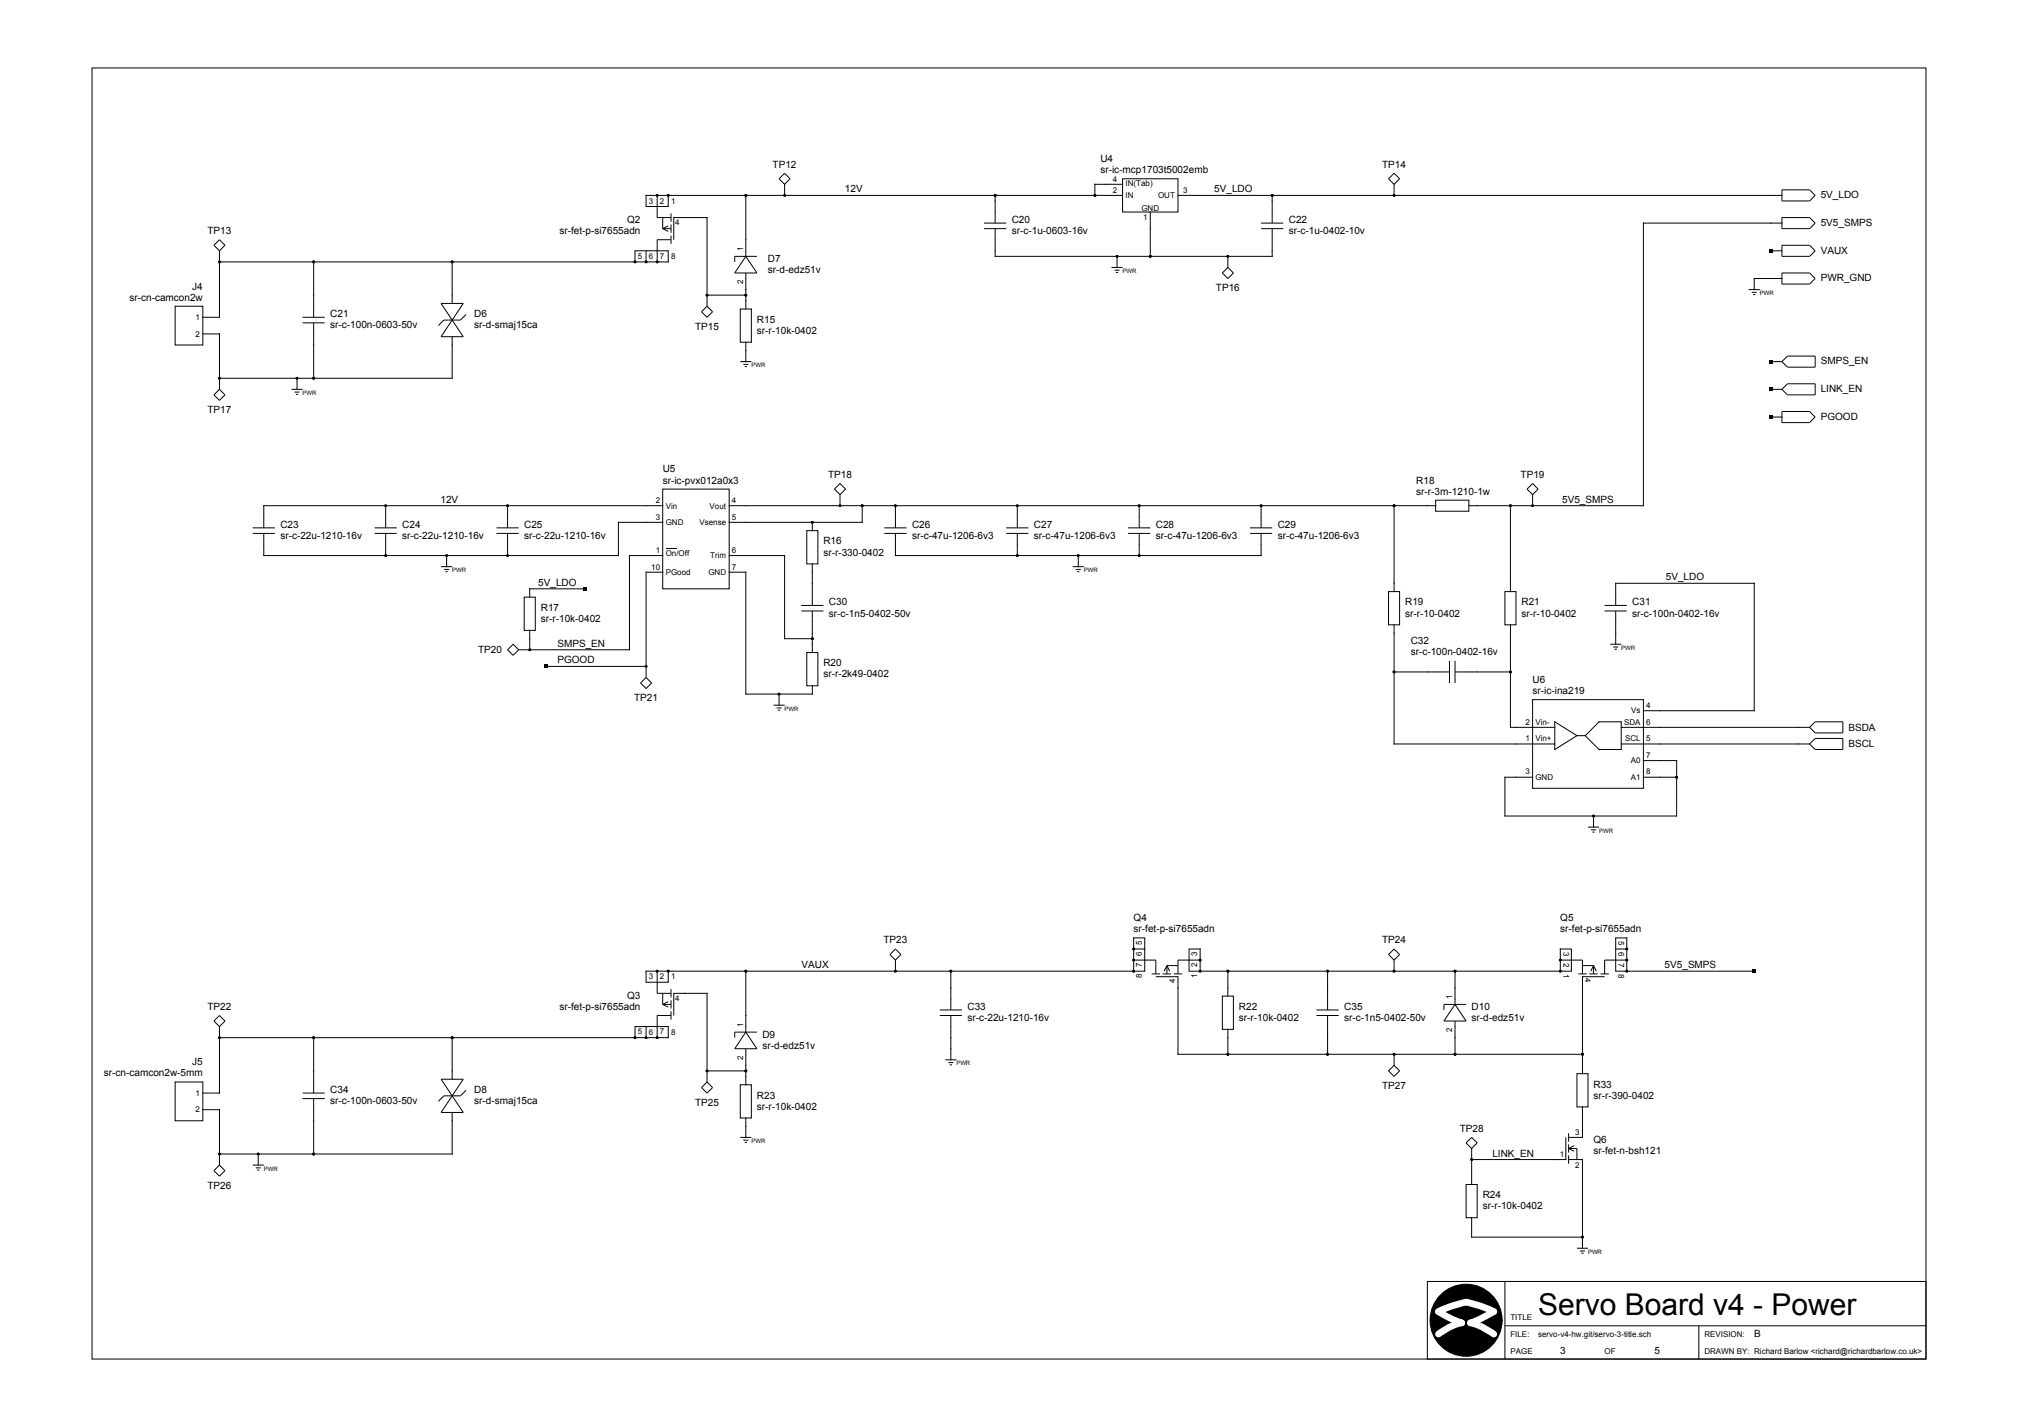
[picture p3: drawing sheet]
<svg xmlns="http://www.w3.org/2000/svg" width="297mm" height="210mm" viewBox="0 0 297 210" stroke-linecap="round" stroke-linejoin="round" font-family="sans-serif">
<g fill="none" stroke="#000" stroke-width=".15">
<path d="M13.5 10h270v190h-270zM31.5 36.1l.8-.8 .8 .8-.8 .8zM32.3 36.9v9.8h-2.4M32.3 38.5h66v-1.6h-4.8v1.6M46.2 38.5v8.2M66.5 38.5v6.2M95.1 36.9v1.6M96.7 28.8v3.2h2.1M97.5 33.6h1.3M97.5 33.6l.8 .5M97.5 32v1.6M98.3 28.8v1.6h-3.2v-1.6h70.1"/>
<path d="M98.3 33.2l-.8 .4M98.8 35.3h-2.1v3.2M98.8 31.4v1.2M98.8 33v1.3M98.8 34.7v1.2M99.2 35.3v-3.3h4.9v13.1M109.8 28.8v8.9M109.8 37.7l1.6 2.5h-3.3zM111.4 37.7h-3.3v.8M114.7 26.3l.8-.8 .8 .8-.8 .8zM115.5 27.1v1.7M144.8 32.8h3.3"/>
<path d="M144.8 33.6h3.3M146.5 28.8v4M146.5 33.6v4.1h40.7v-4.1M163.6 39.4h1.6M164 39.8h.8M164.4 37.7v1.7M165.2 26.3h8.2v4.9h-8.2zM165.2 27.1h-4.1v1.7M169.3 31.2v6.5M173.4 28.8h88.9M180.7 37.7v1.7M185.6 32.8h3.3"/>
<path d="M185.6 33.6h3.3M187.2 28.8v4M205.2 27.1v1.7M205.2 25.5l.8 .8-.8 .8-.8-.8zM260.6 36.9h1.7M262.3 32.8h-20.4v41.6h-25.7M262.3 32h4l.8 .8-.8 .8h-4zM262.3 36.1h4l.8 .8-.8 .8h-4zM262.3 27.9h4l.8 .9-.8 .8h-4zM25.8 45.1h4.1v5.7h-4.1zM29.9 49.1h2.4v8.2M32.3 57.3l.8 .8-.8 .8-.8-.8z"/>
<path d="M42.9 57.3h1.6M43.3 57.7h.8M43.6 58h.3M43.7 55.7v1.6M44.5 46.7h3.3M44.5 47.5h3.3M46.2 47.5v8.2M64.9 44.7h3.3l-3.3 4.8h3.3zM66.5 49.5v6.2h-34.2M68.6 46.3l-.8 .8h-2.5l-.8 .8M104.1 43.4h5.7M104.1 45.1l.8 .8-.8 .8-.9-.8z"/>
<path d="M109 53.2h1.6M109 45.5h1.6v4.9h-1.6zM109.4 53.6h.7M109.6 54h.3M109.8 40.2v5.3M109.8 50.4v2.8M164.2 40.1h.4M179.9 40.2l.8-.8 .8 .8-.8 .8zM257.4 42.6h1.6M257.8 43h.7M258 43.4h.3M260.6 57.3h1.7"/>
<path d="M260.6 53.2h1.7M262.3 41h-4.1v1.6M262.3 40.2h4l.8 .8-.8 .8h-4zM262.3 53.2l.8-.8h4v1.6h-4zM263.1 56.5h4v1.6h-4l-.8-.8zM37.2 77.7h3.3M37.2 78.5h3.3M55.1 77.7h3.3M55.1 78.5h3.3M56.8 74.4v3.3M56.8 78.5v3.3M73.1 77.7h3.2"/>
<path d="M73.1 78.5h3.2M74.7 74.4v3.3M74.7 78.5v3.3M97.5 72h9.8v14.7h-9.8zM97.5 74.4h-58.7v3.3M97.5 76.9h-6.5v4.9h-52.2v-3.3M107.3 74.4h104M118.7 78.1h1.7v4.9h-1.7zM119.6 76.9v1.2M122.8 72l.8-.8 .8 .8-.8 .8zM123.6 72.8v1.6M126.9 74.4v2.5h-19.6"/>
<path d="M130.2 77.7h3.2M130.2 78.5h3.2M131.8 78.5v3.3h53.8v-3.3M131.8 74.4v3.3M148.1 77.7h3.3M148.1 78.5h3.3M149.7 74.4v3.3M149.7 78.5v3.3M166 77.7h3.3M166 78.5h3.3M167.7 74.4v3.3M167.7 78.5v3.3"/>
<path d="M184 77.7h3.2M184 78.5h3.2M185.6 74.4v3.3M205.2 74.4v12.7M211.3 73.6h4.9v1.6h-4.9zM222.3 74.4v12.7M224.7 72l.9-.8 .8 .8-.8 .8zM225.6 72.8v1.6M260.6 61.4h1.7M262.3 60.6h4l.8 .8-.8 .8h-4zM64.9 83.4h1.6M65.4 83.8h.7"/>
<path d="M65.6 84.1h.3M65.7 81.8v1.6M75.5 94.8l.8 .8-.8 .8-.8-.8zM77.1 87.9h1.7v4.9h-1.7zM78 92.8v2.8M80.4 98.1h14.7M86.1 86.7h-8.1v1.2M95.1 99.7l.8 .8-.8 .8-.8-.8zM97.5 81.8h-4.9v13.8h-16.3M97.5 84.2h-2.4v15.5M107.3 81.8h8.2v12.2h4.1M107.3 84.2h2.5v17.9h9.8v-1.2"/>
<path d="M117.9 89.1h3.3M117.9 89.9h3.3M118.7 96h1.7v4.9h-1.7zM119.6 83v6.1M119.6 89.9v6.1M157.9 83.4h1.6M158.3 83.8h.8M158.5 84.1h.4M158.7 81.8v1.6M204.4 87.1h1.6v4.9h-1.6zM205.2 92v17.5h23.6M205.2 98.9h8.1"/>
<path d="M213.3 97.3v3.2M214.1 98.9h8.2M214.1 97.3v3.2M221.5 87.1h1.6v4.9h-1.6zM222.3 92v15h6.5M236.2 89.1h3.2M236.2 89.9h3.2M237 94.8h1.6M237.4 95.2h.8M237.6 95.5h.4M237.8 89.1v-3.3h20.4v18.8h-16.3M237.8 89.9v4.9"/>
<path d="M113.8 103.8h1.7M114.3 104.2h.7M114.5 104.5h.3M114.7 102.1v1.7M225.6 103h16.3v13h-16.3zM228.8 106.2l3.3 2.1-3.3 2zM232.1 108.3h1.2M235.3 106.2h3.3v4.1h-3.3l-2-2zM238.6 109.5h27.7M238.6 107h27.7M241.9 111.9h4.9v8.2h-25.3v-5.7h4.1M241.9 114.4h4.9"/>
<path d="M266.3 109.5l.8-.8h4.1v1.6h-4.1zM266.3 107l.8-.8h4.1v1.7h-4.1zM166.8 139.7h1.7M233.7 121.7h1.6M234.2 122.1h.7M234.4 122.5h.3M234.5 120.1v1.6M237.8 139.7h1.6M25.8 159.2h4.1v5.7h-4.1zM31.5 150.3l.8-.9 .8 .9-.8 .8zM32.3 151.1v9.8h-2.4M32.3 152.7h66v-1.6h-4.8v1.6"/>
<path d="M46.2 152.7v8.2M64.9 158.8h3.3l-3.3 4.9h3.3zM66.5 152.7v6.1M95.1 151.1v1.6M96.7 142.9v3.3h2.1M97.5 146.2v1.6M97.5 147.8l.8 .4M97.5 147.8h1.3M98.3 142.9v1.6h-3.2v-1.6h73.4v-4.9h-1.7v4.9M98.3 147.4l-.8 .4M98.8 145.6v1.2M98.8 147.2v1.2"/>
<path d="M98.8 148.8v1.3M98.8 149.4h-2.1v3.3M99.2 149.4v-3.2h4.9v13M104.1 157.6h5.7M109 159.6h1.6v4.9h-1.6zM109.8 142.9v9M109.8 154.3v5.3M109.8 151.9l1.6 2.4h-3.3zM111.4 151.9h-3.3v.8M131 140.5l.8-.8 .8 .8-.8 .8zM131.8 141.3v1.6M138.3 149.4h3.3"/>
<path d="M138.3 148.6h3.3M139.1 156h1.7M139.6 156.4h.7M139.8 156.7h.3M139.9 142.9v5.7M139.9 149.4v6.6M166.8 141.3h3.3v2M169.5 143.3h1.2M170.1 143.7h3.3v11.5h59.5M171.1 143.3h1.3M171.7 142.1l-.4 .8M171.7 142.1l.4 .8"/>
<path d="M171.7 142.1v1.2M171.7 142.1h1.7M172.8 143.3h1.2M176.6 142.9v-3.2h-1.6v3.2h56.3v-3.2h-1.7v3.2M176.6 141.3h-3.2v2M179.9 146.6h1.6v4.9h-1.6zM180.7 142.9v3.7M180.7 151.5v3.7M193.8 149.4h3.2M193.8 148.6h3.2M195.4 142.9v5.7M195.4 149.4v5.8"/>
<path d="M204.4 140.5l.8-.8 .8 .8-.8 .8zM205.2 141.3v1.6M205.2 155.2v1.6M205.2 156.8l.8 .8-.8 .8-.8-.8zM214.1 142.9v4.9M214.1 150.3v4.9M214.1 147.8l1.7 2.5h-3.3zM215.8 147.8h-3.3v.8M229.6 141.3h3.3v2M232.1 158h1.6v4.9h-1.6zM232.3 143.3h1.2M232.9 142.1h1.6"/>
<path d="M233.9 143.3h1.2M234.5 142.1v1.2M234.5 142.1l.4 .8M234.5 142.1l-.4 .8M235.5 143.3h1.3M236.2 143.7h-3.3v14.3M239.4 142.9v-4.9h-1.6v4.9h20.4M239.4 141.3h-3.2v2M29.9 163.3h2.4v8.2M31.5 172.3l.8-.8 .8 .8-.8 .8zM37.2 171.5h1.6M37.6 171.9h.8"/>
<path d="M37.8 172.2h.4M38 169.8v1.7M44.5 160.9h3.3M44.5 161.7h3.3M46.2 161.7v8.1M66.5 163.7v6.1h-34.2M68.6 160.5l-.8 .8h-2.5l-.8 .8M103.2 160l.9-.8 .8 .8-.8 .9zM109 167.4h1.6M109.4 167.8h.7M109.6 168.1h.3M109.8 164.5v2.9"/>
<path d="M215.8 174.3h1.6v4.9h-1.6zM216.6 169v5.3M216.6 179.2v2.9h16.3M216.6 167.4l.8 .8-.8 .8-.8-.8zM230.5 167.4v3.2h-13.9M230.9 170.6h2v13.1M230.9 169l.8 .4M230.9 166.8v1.2M230.9 168.4v1.2M230.9 170v1.3M230.9 169h1.2v1.6M231.7 168.6l-.8 .4"/>
<path d="M232.9 162.9v4.5h-2M210.1 188.6h73.4v11.4h-73.4zM221.5 195.1h62M221.5 188.6v11.4M232.1 183.7h1.6M232.5 184.1h.8M232.7 184.4h.4M250 195.1v4.9"/>
</g>
<circle cx="215.8" cy="194.3" r="5.3" fill="#000" stroke="#000" stroke-width=".15"/>
<path d="M211.7 196.3l.5-.3a8 8 0 0 1 2.9-1.3l-1.7-.7-1.7-1a13.2 13.2 0 0 1 4.2-1.4l2.4 .7 1.6 .7-2.3 1.2-1.2 .5a10.3 10.3 0 0 1 3.5 1.6" fill="none" stroke="#fff" stroke-width=".98"/>
<g fill="#000">
<path d="M32.2 38.4h.2l.1 .1-.1 .2h-.2l-.1-.2zM46.1 38.4h.2l.1 .1-.1 .2h-.2l-.1-.2zM66.4 38.4h.2l.2 .1-.2 .2h-.2l-.1-.2zM93.4 38.4h.2l.1 .1-.1 .2h-.2l-.1-.2zM95 38.4h.2l.1 .1-.1 .2h-.2l-.1-.2zM96.6 28.6h.2l.1 .2-.1 .1h-.2l-.1-.1zM96.6 38.4h.2l.1 .1-.1 .2h-.2l-.1-.2zM98.3 28.6h.1l.2 .2-.2 .1h-.1l-.2-.1zM109.7 28.6h.2l.1 .2-.1 .1h-.2l-.1-.1zM115.4 28.6h.2l.1 .2-.1 .1h-.2l-.1-.1zM146.4 28.6h.2l.1 .2-.1 .1h-.2l-.1-.1zM161 28.6h.2l.1 .2-.1 .1h-.2l-.1-.1z"/>
<path d="M164.3 37.5h.2l.1 .2-.1 .2h-.2l-.1-.2zM169.2 37.5h.2l.1 .2-.1 .2h-.2l-.1-.2zM180.6 37.5h.2l.1 .2-.1 .2h-.2l-.1-.2zM187.1 28.6h.2l.1 .2-.1 .1h-.2l-.1-.1zM205.1 28.6h.2l.1 .2-.1 .1h-.2l-.1-.1zM260.4 36.7h.5v.5h-.5zM32.2 55.5h.2l.1 .2-.1 .1h-.2l-.1-.1zM43.6 55.5h.2l.1 .2-.1 .1h-.2l-.1-.1zM46.1 55.5h.2l.1 .2-.1 .1h-.2l-.1-.1zM104 43.3h.2l.1 .1-.1 .2h-.2l-.1-.2zM109.7 43.3h.2l.1 .1-.1 .2h-.2l-.1-.2zM260.4 53h.5v.5h-.5z"/>
<path d="M260.4 57.1h.5v.4h-.5zM56.7 74.2h.2l.1 .2-.1 .2h-.2l-.1-.2zM74.6 74.2h.2l.1 .2-.1 .2h-.2l-.1-.2zM119.5 76.7h.1l.2 .2-.2 .1h-.1l-.2-.1zM123.5 74.2h.2l.1 .2-.1 .2h-.2l-.1-.2zM126.8 74.2h.2l.1 .2-.1 .2h-.2l-.1-.2zM131.7 74.2h.2l.1 .2-.1 .2h-.2l-.1-.2zM149.6 74.2h.2l.1 .2-.1 .2h-.2l-.1-.2zM167.6 74.2h.2l.1 .2-.1 .2h-.2l-.1-.2zM185.5 74.2h.2l.1 .2-.1 .2h-.2l-.1-.2zM205.1 74.2h.2l.1 .2-.1 .2h-.2l-.1-.2zM222.2 74.2h.2l.1 .2-.1 .2h-.2l-.1-.2z"/>
<path d="M225.5 74.2h.2l.1 .2-.1 .2h-.2l-.1-.2zM260.4 61.1h.5v.5h-.5zM56.7 81.6h.2l.1 .2-.1 .1h-.2l-.1-.1zM65.6 81.6h.2l.1 .2-.1 .1h-.2l-.1-.1zM74.6 81.6h.2l.1 .2-.1 .1h-.2l-.1-.1zM77.9 95.4h.2l.1 .2-.1 .2h-.2l-.1-.2zM80.2 97.8h.5v.5h-.5zM85.9 86.4h.5v.5h-.5zM95 97.9h.2l.1 .2-.1 .1h-.2l-.1-.1zM98 80.7h1.6v.1h-1.6zM119.5 93.8h.1l.2 .2-.2 .2h-.1l-.2-.2zM149.6 81.6h.2l.1 .2-.1 .1h-.2l-.1-.1z"/>
<path d="M158.6 81.6h.2l.1 .2-.1 .1h-.2l-.1-.1zM167.6 81.6h.2l.1 .2-.1 .1h-.2l-.1-.1zM205.1 98.7h.2l.1 .2-.1 .2h-.2l-.1-.2zM222.2 98.7h.2l.1 .2-.1 .2h-.2l-.1-.2zM114.6 102h.2l.1 .1-.1 .2h-.2l-.1-.2zM246.7 114.2h.2l.1 .2-.1 .2h-.2l-.1-.2zM166.7 139.5h.2l.2 .2-.2 .1h-.2l-.1-.1zM234.4 119.9h.2l.1 .2-.1 .2h-.2l-.1-.2zM239.3 139.5h.2l.1 .2-.1 .1h-.2l-.1-.1zM32.2 152.5h.2l.1 .2-.1 .2h-.2l-.1-.2zM46.1 152.5h.2l.1 .2-.1 .2h-.2l-.1-.2zM66.4 152.5h.2l.2 .2-.2 .2h-.2l-.1-.2z"/>
<path d="M93.4 152.5h.2l.1 .2-.1 .2h-.2l-.1-.2zM95 152.5h.2l.1 .2-.1 .2h-.2l-.1-.2zM96.6 152.5h.2l.1 .2-.1 .2h-.2l-.1-.2zM96.6 142.7h.2l.1 .2-.1 .2h-.2l-.1-.2zM98.3 142.7h.1l.2 .2-.2 .2h-.1l-.2-.2zM104 157.4h.2l.1 .2-.1 .2h-.2l-.1-.2zM109.7 142.7h.2l.1 .2-.1 .2h-.2l-.1-.2zM109.7 157.4h.2l.1 .2-.1 .2h-.2l-.1-.2zM131.7 142.7h.2l.1 .2-.1 .2h-.2l-.1-.2zM139.8 142.7h.2l.1 .2-.1 .2h-.2l-.1-.2zM166.7 142.7h.2l.2 .2-.2 .2h-.2l-.1-.2zM166.7 141.1h.2l.2 .2-.2 .2h-.2l-.1-.2z"/>
<path d="M176.5 141.1h.2l.1 .2-.1 .2h-.2l-.1-.2zM176.5 142.7h.2l.1 .2-.1 .2h-.2l-.1-.2zM180.6 142.7h.2l.1 .2-.1 .2h-.2l-.1-.2zM180.6 155h.2l.1 .2-.1 .1h-.2l-.1-.1zM195.3 142.7h.2l.1 .2-.1 .2h-.2l-.1-.2zM195.3 155h.2l.1 .2-.1 .1h-.2l-.1-.1zM205.1 142.7h.2l.1 .2-.1 .2h-.2l-.1-.2zM205.1 155h.2l.1 .2-.1 .1h-.2l-.1-.1zM214 142.7h.2l.1 .2-.1 .2h-.2l-.1-.2zM214 155h.2l.1 .2-.1 .1h-.2l-.1-.1zM229.5 141.1h.2l.1 .2-.1 .2h-.2l-.1-.2zM229.5 142.7h.2l.1 .2-.1 .2h-.2l-.1-.2z"/>
<path d="M232.8 155h.2l.1 .2-.1 .1h-.2l-.1-.1zM239.3 141.1h.2l.1 .2-.1 .2h-.2l-.1-.2zM239.3 142.7h.2l.1 .2-.1 .2h-.2l-.1-.2zM257.9 142.7h.5v.5h-.5zM32.2 169.6h.2l.1 .2-.1 .2h-.2l-.1-.2zM37.9 169.6h.2l.1 .2-.1 .2h-.2l-.1-.2zM46.1 169.6h.2l.1 .2-.1 .2h-.2l-.1-.2zM216.5 170.5h.2l.1 .1-.1 .2h-.2l-.1-.2zM232.8 181.9h.2l.1 .2-.1 .1h-.2l-.1-.1z"/>
</g>
<text font-size="4.4" x="226.4" y="193.5">Servo Board v4 - Power</text>
<g font-size="1.5">
<text x="162" y="23.9">U4</text>
<text x="113.7" y="24.7">TP12</text>
<text x="124.4" y="28.3">12V</text>
<text x="162" y="25.5">sr-ic-mcp1703t5002emb</text>
<text x="178.7" y="28.3">5V_LDO</text>
<text x="203.4" y="24.7">TP14</text>
<text x="268" y="29.1">5V_LDO</text>
<text x="30.5" y="34.5">TP13</text>
<text x="82.3" y="34.5">sr-fet-p-si7655adn</text>
<text x="92.3" y="32.8">Q2</text>
<text x="148.9" y="32.8">C20</text>
<text x="148.9" y="34.5">sr-c-1u-0603-16v</text>
<text x="189.7" y="32.8">C22</text>
<text x="189.7" y="34.5">sr-c-1u-0402-10v</text>
<text x="268" y="33.2">5V5_SMPS</text>
<text x="113" y="38.5">D7</text>
<text x="113" y="40.2">sr-d-edz51v</text>
<text x="268" y="41.4">PWR_GND</text>
<text x="268" y="37.4">VAUX</text>
<text x="19.1" y="44.2">sr-cn-camcon2w</text>
<text x="28.3" y="42.6">J4</text>
<text x="48.6" y="46.7">C21</text>
<text x="69.8" y="46.7">D6</text>
<text x="111.4" y="47.5">R15</text>
<text x="179" y="42.8">TP16</text>
<text x="48.6" y="48.3">sr-c-100n-0603-50v</text>
<text x="69.8" y="48.3">sr-d-smaj15ca</text>
<text x="102.3" y="48.5">TP15</text>
<text x="111.4" y="49.1">sr-r-10k-0402</text>
<text x="268" y="53.6">SMPS_EN</text>
<text x="268" y="57.7">LINK_EN</text>
<text x="30.5" y="60.8">TP17</text>
<text x="268" y="61.9">PGOOD</text>
<text x="97.5" y="69.5">U5</text>
<text x="97.5" y="71.2">sr-ic-pvx012a0x3</text>
<text x="121.9" y="70.3">TP18</text>
<text x="208.4" y="71.2">R18</text>
<text x="223.8" y="70.3">TP19</text>
<text x="41.3" y="77.7">C23</text>
<text x="59.2" y="77.7">C24</text>
<text x="64.8" y="74">12V</text>
<text x="77.1" y="77.7">C25</text>
<text x="134.2" y="77.7">C26</text>
<text x="152.2" y="77.7">C27</text>
<text x="170.1" y="77.7">C28</text>
<text x="188" y="77.7">C29</text>
<text x="208.4" y="72.8">sr-r-3m-1210-1w</text>
<text x="229.9" y="74">5V5_SMPS</text>
<text x="41.3" y="79.3">sr-c-22u-1210-16v</text>
<text x="59.2" y="79.3">sr-c-22u-1210-16v</text>
<text x="77.1" y="79.3">sr-c-22u-1210-16v</text>
<text x="121.2" y="80.1">R16</text>
<text x="121.2" y="81.8">sr-r-330-0402</text>
<text x="134.2" y="79.3">sr-c-47u-1206-6v3</text>
<text x="152.2" y="79.3">sr-c-47u-1206-6v3</text>
<text x="170.1" y="79.3">sr-c-47u-1206-6v3</text>
<text x="188" y="79.3">sr-c-47u-1206-6v3</text>
<text x="79.2" y="86.2">5V_LDO</text>
<text x="79.6" y="89.9">R17</text>
<text x="122" y="89.1">C30</text>
<text x="206.8" y="89.1">R19</text>
<text x="223.9" y="89.1">R21</text>
<text x="240.2" y="89.1">C31</text>
<text x="245.2" y="85.4">5V_LDO</text>
<text x="79.6" y="91.5">sr-r-10k-0402</text>
<text x="82" y="95.2">SMPS_EN</text>
<text x="122" y="90.7">sr-c-1n5-0402-50v</text>
<text x="206.8" y="90.7">sr-r-10-0402</text>
<text x="207.6" y="94.8">C32</text>
<text x="223.9" y="90.7">sr-r-10-0402</text>
<text x="240.2" y="90.7">sr-c-100n-0402-16v</text>
<text x="70.4" y="96.1">TP20</text>
<text x="82" y="97.6">PGOOD</text>
<text x="121.2" y="98.1">R20</text>
<text x="121.2" y="99.7">sr-r-2k49-0402</text>
<text x="207.6" y="96.4">sr-c-100n-0402-16v</text>
<text x="225.6" y="100.5">U6</text>
<text x="93.3" y="103.2">TP21</text>
<text x="225.6" y="102.1">sr-ic-ina219</text>
<text x="272" y="107.5">BSDA</text>
<text x="272" y="110">BSCL</text>
<text x="166.8" y="135.6">Q4</text>
<text x="166.8" y="137.2">sr-fet-p-si7655adn</text>
<text x="229.6" y="135.6">Q5</text>
<text x="229.6" y="137.2">sr-fet-p-si7655adn</text>
<text x="118" y="142.5">VAUX</text>
<text x="130" y="138.8">TP23</text>
<text x="203.4" y="138.8">TP24</text>
<text x="245" y="142.5">5V5_SMPS</text>
<text x="30.5" y="148.6">TP22</text>
<text x="82.3" y="148.6">sr-fet-p-si7655adn</text>
<text x="92.3" y="147">Q3</text>
<text x="142.4" y="148.6">C33</text>
<text x="182.3" y="148.6">R22</text>
<text x="197.8" y="148.6">C35</text>
<text x="216.6" y="148.6">D10</text>
<text x="112.2" y="152.7">D9</text>
<text x="112.2" y="154.3">sr-d-edz51v</text>
<text x="142.4" y="150.3">sr-c-22u-1210-16v</text>
<text x="182.3" y="150.3">sr-r-10k-0402</text>
<text x="197.8" y="150.3">sr-c-1n5-0402-50v</text>
<text x="216.6" y="150.3">sr-d-edz51v</text>
<text x="15.3" y="158.4">sr-cn-camcon2w-5mm</text>
<text x="28.3" y="156.8">J5</text>
<text x="48.6" y="160.9">C34</text>
<text x="69.8" y="160.9">D8</text>
<text x="111.4" y="161.7">R23</text>
<text x="203.4" y="160.2">TP27</text>
<text x="234.5" y="160">R33</text>
<text x="234.5" y="161.7">sr-r-390-0402</text>
<text x="48.6" y="162.5">sr-c-100n-0603-50v</text>
<text x="69.8" y="162.5">sr-d-smaj15ca</text>
<text x="102.3" y="162.7">TP25</text>
<text x="111.4" y="163.3">sr-r-10k-0402</text>
<text x="214.8" y="166.6">TP28</text>
<text x="219.6" y="170.2">LINK_EN</text>
<text x="234.5" y="168.2">Q6</text>
<text x="234.5" y="169.8">sr-fet-n-bsh121</text>
<text x="30.5" y="174.9">TP26</text>
<text x="218.2" y="176.4">R24</text>
<text x="218.2" y="178">sr-r-10k-0402</text>
<text x="258.2" y="196.7">B</text>
<text x="229.6" y="199.2">3</text>
<text x="243.5" y="199.2">5</text>
</g>
<g font-size="1.2">
<text x="95.5" y="30">3</text>
<text x="97.1" y="30">2</text>
<text x="98.8" y="30">1</text>
<text x="163.8" y="26.8">4</text>
<text x="163.8" y="28.4">2</text>
<text x="165.7" y="27.4">IN(Tab)</text>
<text x="165.7" y="29.2">IN</text>
<text x="170.4" y="29.2">OUT</text>
<text x="174.1" y="28.4">3</text>
<text x="99.4" y="33.2">4</text>
<text x="168" y="31">GND</text>
<text x="168.2" y="32.4">1</text>
<text x="93.9" y="38.1">5</text>
<text x="95.5" y="38.1">6</text>
<text x="97.1" y="38.1">7</text>
<text x="98.8" y="38.1">8</text>
<text x="109.4" y="41.8" transform="rotate(-90 109.4 41.8)">2</text>
<text x="109.4" y="36.9" transform="rotate(-90 109.4 36.9)">1</text>
<text x="28.8" y="47.1">1</text>
<text x="28.8" y="49.5">2</text>
<text x="96.5" y="74.1">2</text>
<text x="96.5" y="76.5">3</text>
<text x="98" y="74.8">Vin</text>
<text x="98" y="77.3">GND</text>
<text x="102.9" y="77.3">Vsense</text>
<text x="104.4" y="74.8">Vout</text>
<text x="107.7" y="74.1">4</text>
<text x="107.7" y="76.5">5</text>
<text x="95.9" y="83.8">10</text>
<text x="96.5" y="81.4">1</text>
<text x="98" y="81.8">On/Off</text>
<text x="104.5" y="82.2">Trim</text>
<text x="107.7" y="81.4">6</text>
<text x="107.7" y="83.8">7</text>
<text x="98" y="84.6">PGood</text>
<text x="104.2" y="84.6">GND</text>
<text x="224.5" y="106.6">2 Vin-</text>
<text x="239" y="106.6">SDA</text>
<text x="240.1" y="105">Vs</text>
<text x="242.3" y="106.6">6</text>
<text x="242.3" y="104.2">4</text>
<text x="224.5" y="109.1">1 Vin+</text>
<text x="224.5" y="114">3</text>
<text x="239.2" y="109.1">SCL</text>
<text x="240" y="112.3">A0</text>
<text x="242.3" y="109.1">5</text>
<text x="242.3" y="111.5">7</text>
<text x="242.3" y="114">8</text>
<text x="226" y="114.8">GND</text>
<text x="240" y="114.8">A1</text>
<text x="168.1" y="144" transform="rotate(-90 168.1 144)">8</text>
<text x="168.1" y="142.4" transform="rotate(-90 168.1 142.4)">7</text>
<text x="168.1" y="140.7" transform="rotate(-90 168.1 140.7)">6</text>
<text x="168.1" y="139.1" transform="rotate(-90 168.1 139.1)">5</text>
<text x="176.2" y="144" transform="rotate(-90 176.2 144)">1</text>
<text x="176.2" y="142.4" transform="rotate(-90 176.2 142.4)">2</text>
<text x="176.2" y="140.7" transform="rotate(-90 176.2 140.7)">3</text>
<text x="230.1" y="140.1" transform="rotate(90 230.1 140.1)">3</text>
<text x="230.1" y="141.7" transform="rotate(90 230.1 141.7)">2</text>
<text x="230.1" y="143.3" transform="rotate(90 230.1 143.3)">1</text>
<text x="233.3" y="143.9" transform="rotate(90 233.3 143.9)">4</text>
<text x="238.2" y="138.4" transform="rotate(90 238.2 138.4)">5</text>
<text x="238.2" y="140.1" transform="rotate(90 238.2 140.1)">6</text>
<text x="238.2" y="141.7" transform="rotate(90 238.2 141.7)">7</text>
<text x="238.2" y="143.3" transform="rotate(90 238.2 143.3)">8</text>
<text x="95.5" y="144.1">3</text>
<text x="97.1" y="144.1">2</text>
<text x="98.8" y="144.1">1</text>
<text x="99.4" y="147.3">4</text>
<text x="173" y="144.6" transform="rotate(-90 173 144.6)">4</text>
<text x="213.7" y="147" transform="rotate(-90 213.7 147)">1</text>
<text x="93.9" y="152.2">5</text>
<text x="95.5" y="152.2">6</text>
<text x="97.1" y="152.2">7</text>
<text x="98.8" y="152.2">8</text>
<text x="109.4" y="156" transform="rotate(-90 109.4 156)">2</text>
<text x="109.4" y="151.1" transform="rotate(-90 109.4 151.1)">1</text>
<text x="213.7" y="151.9" transform="rotate(-90 213.7 151.9)">2</text>
<text x="28.8" y="161.2">1</text>
<text x="28.8" y="163.7">2</text>
<text x="231.8" y="167">3</text>
<text x="229.6" y="170.2">1</text>
<text x="231.8" y="171.8">2</text>
<text x="222.3" y="196.7">FILE:</text>
<text x="222.3" y="194.3">TITLE</text>
<text x="226.4" y="196.7">servo-v4-hw.git/servo-3-title.sch</text>
<text x="250.8" y="196.7">REVISION:</text>
<text x="222.3" y="199.2">PAGE</text>
<text x="236.2" y="199.2">OF</text>
<text x="250.8" y="199.2">DRAWN BY: Richard Barlow &lt;richard@richardbarlow.co.uk&gt;</text>
</g>
<g font-size=".9">
<text x="165.2" y="40.2">PWR</text>
<text x="259" y="43.4">PWR</text>
<text x="44.5" y="58.1">PWR</text>
<text x="110.6" y="54">PWR</text>
<text x="66.5" y="84.2">PWR</text>
<text x="159.5" y="84.2">PWR</text>
<text x="238.6" y="95.6">PWR</text>
<text x="115.5" y="104.6">PWR</text>
<text x="235.3" y="122.5">PWR</text>
<text x="140.8" y="156.8">PWR</text>
<text x="38.8" y="172.3">PWR</text>
<text x="110.6" y="168.2">PWR</text>
<text x="233.7" y="184.5">PWR</text>
</g>
</svg>
